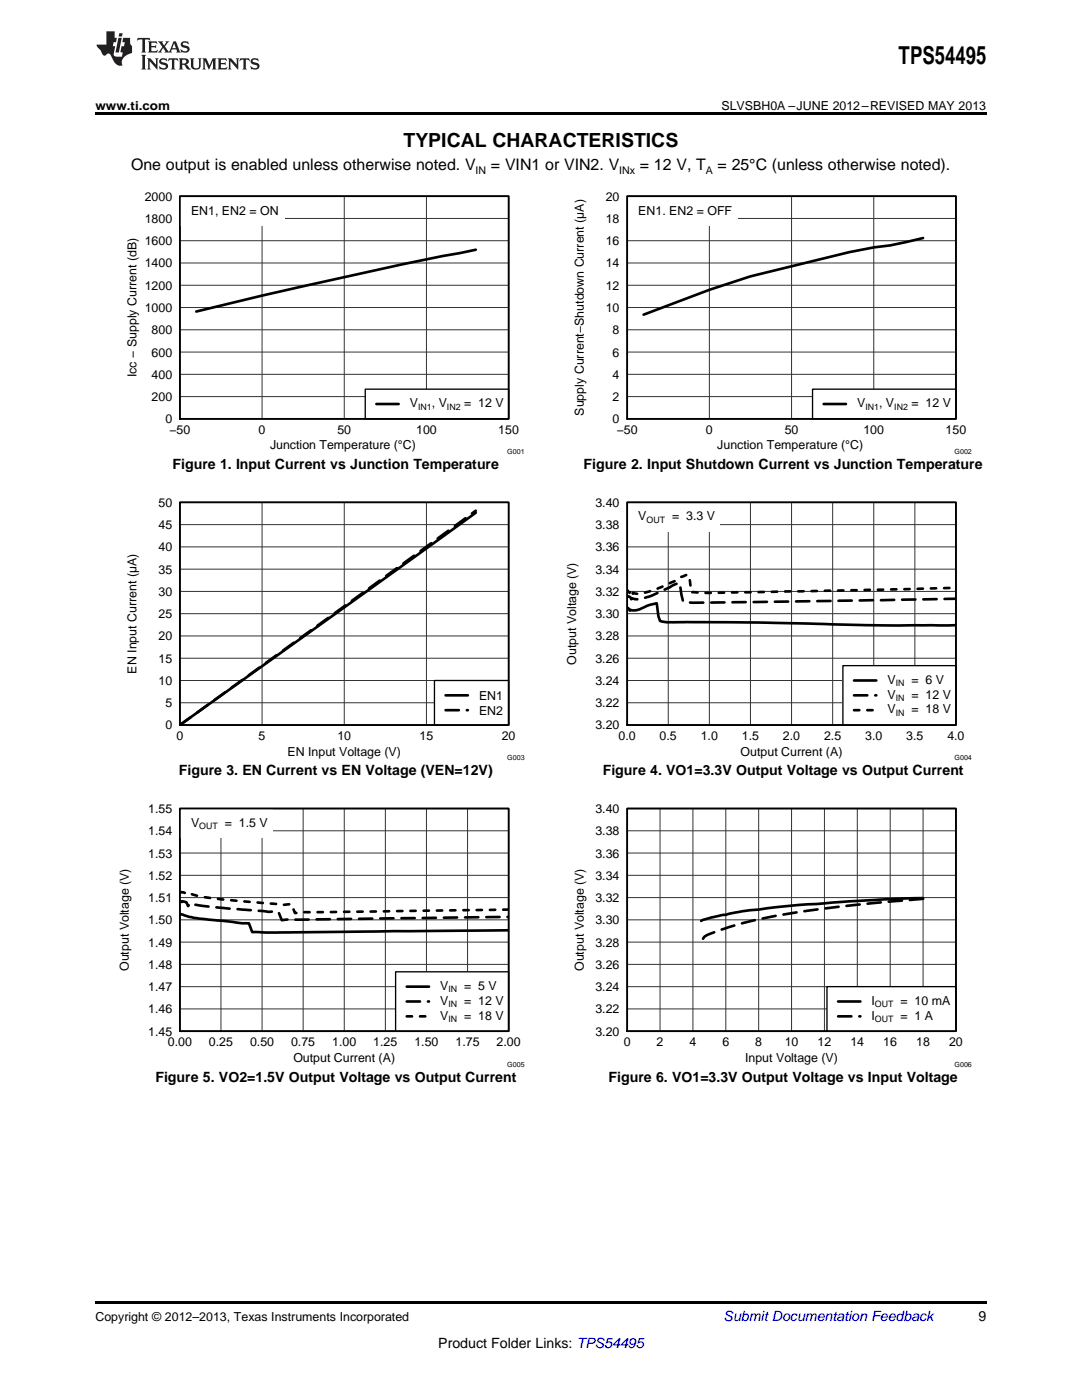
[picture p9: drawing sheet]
<svg xmlns="http://www.w3.org/2000/svg" width="216mm" height="279mm" viewBox="0 0 216 279" stroke-linecap="round" stroke-linejoin="round" font-family="sans-serif">
<path d="M19 259.7h177.8v.5h-177.8z" fill="#000"/>
<g fill="#fff">
<path d="M66.9 217.6h.3v.7h-.3z"/>
<path d="M156.1 217.6h.4v.7h-.4z"/>
</g>
<path d="M35.9 161.4h65.6v44.4h-65.6z" fill="none" stroke="#000" stroke-width=".26"/>
<g fill="none" stroke="#333" stroke-width=".2">
<path d="M35.9 161.4h65.6v44.4h-65.6zM35.9 179.1h65.6M35.9 174.7h65.6M35.9 170.2h65.6M35.9 165.8h65.6M44.1 161.4v44.4M52.3 161.4v44.4M60.5 161.4v44.4M68.7 161.4v44.4M76.9 161.4v44.4M85.1 161.4v44.4M93.3 161.4v44.4"/>
<path d="M35.9 196.9h65.6M35.9 192.5h65.6M35.9 188h65.6M35.9 183.6h65.6M35.9 201.4h65.6"/>
</g>
<path d="M35.9 182.3l.2 .2a29.3 29.3 0 0 0 8.3 1.3l4 .5h1.3l.6 1.7 4.6 .1 46.6-.4" fill="none" stroke="#000" stroke-width=".53"/>
<path d="M35.9 180l.6-.1 .7 .2 .3 .7 .4-.5a105.6 105.6 0 0 0 13.7 1.5l2 .2 1.3-.1 .7 .1 .6 1.6 1.3-.1 44-.5" fill="none" stroke="#000" stroke-width=".53" stroke-dasharray="2.6 1.6"/>
<path d="M35.9 178.1l1.3 .1 .7 .4 .3-.2a71 71 0 0 0 12.8 1.7l3.9 .3a7.5 7.5 0 0 0 3.3 .1l.7 1.7 1.9-.2 40.7-.5" fill="none" stroke="#000" stroke-width=".53" stroke-dasharray="1.1 1.6"/>
<path d="M78.9 193.9h22.6v11.9h-22.6z" fill="#fff"/>
<path d="M78.9 193.9h22.6v11.9h-22.6z" fill="none" stroke="#000" stroke-width=".26"/>
<path d="M81.2 196.9h4.4" fill="none" stroke="#000" stroke-width=".53"/>
<path d="M81.2 199.9h4.4" fill="none" stroke="#000" stroke-width=".53" stroke-dasharray="2.6 1.6"/>
<path d="M81.2 202.8h4.4" fill="none" stroke="#000" stroke-width=".53" stroke-dasharray="1.1 1.6"/>
<path d="M35.9 161.4h18.5v5.9h-18.5z" fill="#fff"/>
<path d="M35.9 161.4h65.6v44.4h-65.6z" fill="none" stroke="#000" stroke-width=".35"/>
<path d="M125.1 161.4h65.6v44.4h-65.6z" fill="none" stroke="#000" stroke-width=".26"/>
<g fill="none" stroke="#333" stroke-width=".2">
<path d="M125.1 161.4h65.6v44.4h-65.6zM125.1 179.1h65.6M125.1 174.7h65.6M125.1 170.2h65.6M125.1 165.8h65.6M131.7 161.4v44.4M138.3 161.4v44.4M144.8 161.4v44.4M151.4 161.4v44.4M157.9 161.4v44.4M164.5 161.4v44.4M171.1 161.4v44.4"/>
<path d="M177.6 161.4v44.4M184.2 161.4v44.4M125.1 196.9h65.6M125.1 192.5h65.6M125.1 188h65.6M125.1 183.6h65.6M125.1 201.4h65.6"/>
</g>
<path d="M184.2 179.2a368.7 368.7 0 0 0-36.4 2.7l-5.9 1.2-2 .7" fill="none" stroke="#000" stroke-width=".53"/>
<path d="M184.2 179.4a264.8 264.8 0 0 0-32.8 4.1l-5.9 1.5-4 1.4a2.36 2.36 0 0 0-1.6 1.8" fill="none" stroke="#000" stroke-width=".53" stroke-dasharray="2.6 1.6"/>
<path d="M165 196.9h25.7v8.9h-25.7z" fill="#fff"/>
<path d="M165 196.9h25.7v8.9h-25.7z" fill="none" stroke="#000" stroke-width=".26"/>
<path d="M167.2 199.9h4.5" fill="none" stroke="#000" stroke-width=".53"/>
<path d="M167.2 202.8h4.5" fill="none" stroke="#000" stroke-width=".53" stroke-dasharray="2.6 1.6"/>
<path d="M125.1 161.4h65.6v44.4h-65.6z" fill="none" stroke="#000" stroke-width=".35"/>
<g fill="#fff">
<path d="M66.9 156.5h.3v.7h-.3z"/>
<path d="M156.1 156.5h.4v.7h-.4z"/>
</g>
<path d="M35.9 100.3h65.6v44.4h-65.6z" fill="none" stroke="#000" stroke-width=".26"/>
<g fill="none" stroke="#333" stroke-width=".2">
<path d="M35.9 100.3h65.6v44.4h-65.6zM35.9 118h65.6M35.9 113.6h65.6M35.9 109.1h65.6M35.9 104.7h65.6M52.3 100.3v44.4M68.7 100.3v44.4M85.1 100.3v44.4M35.9 135.8h65.6M35.9 131.4h65.6M35.9 126.9h65.6M35.9 122.5h65.6"/>
<path d="M35.9 140.3h65.6"/>
</g>
<path d="M94.9 102.3l-59 42.4" fill="none" stroke="#000" stroke-width=".53"/>
<path d="M35.9 144.7l59-42.8" fill="none" stroke="#000" stroke-width=".53" stroke-dasharray="2.6 1.6"/>
<path d="M86.7 135.8h14.8v8.9h-14.8z" fill="#fff"/>
<path d="M125.1 100.3h65.6v44.4h-65.6zM86.7 135.8h14.8v8.9h-14.8z" fill="none" stroke="#000" stroke-width=".26"/>
<path d="M88.9 138.8h4.5M125.1 121.2l.4 .3 .1 .4 .2-.2 .3 .1a5.7 5.7 0 0 0 3.3-1l1.6-.4 .4 2.6 .3 .9a23.6 23.6 0 0 0 5.6 .3l22.3 .2a594.8 594.8 0 0 0 31.1 .4" fill="none" stroke="#000" stroke-width=".53"/>
<path d="M125.1 119l.5 .1 .4 .5 .1-.2a4.6 4.6 0 0 0 3.3-.3l4.9-2.3 1.3-.5 .7 3.7 2 .3 52.4-.8M88.9 141.7h4.5" fill="none" stroke="#000" stroke-width=".53" stroke-dasharray="2.6 1.6"/>
<path d="M35.9 100.3h65.6v44.4h-65.6z" fill="none" stroke="#000" stroke-width=".35"/>
<g fill="none" stroke="#333" stroke-width=".2">
<path d="M125.1 100.3h65.6v44.4h-65.6zM125.1 118h65.6M125.1 113.6h65.6M125.1 109.1h65.6M125.1 104.7h65.6M133.3 100.3v44.4M141.5 100.3v44.4M149.7 100.3v44.4M157.9 100.3v44.4M166.1 100.3v44.4M174.3 100.3v44.4M182.5 100.3v44.4"/>
<path d="M125.1 135.8h65.6M125.1 131.4h65.6M125.1 126.9h65.6M125.1 122.5h65.6M125.1 140.3h65.6"/>
</g>
<path d="M125.1 117.8l.1 .2 .1-.1 .3 .4 .2-.3 .2 .1 .1 .8 .2-.6a6.1 6.1 0 0 0 4.1-.5l4.3-1.8a6.4 6.4 0 0 1 2.6-1.4l.3 .8 .3 2.8 3.6 .1 8.2-.1 41-.9" fill="none" stroke="#000" stroke-width=".53" stroke-dasharray="1.1 1.6"/>
<path d="M168.2 132.8h22.5v11.9h-22.5z" fill="#fff"/>
<path d="M168.2 132.8h22.5v11.9h-22.5z" fill="none" stroke="#000" stroke-width=".26"/>
<path d="M170.4 135.8h4.5" fill="none" stroke="#000" stroke-width=".53"/>
<path d="M170.4 138.8h4.5" fill="none" stroke="#000" stroke-width=".53" stroke-dasharray="2.6 1.6"/>
<path d="M170.4 141.7h4.5" fill="none" stroke="#000" stroke-width=".53" stroke-dasharray="1.1 1.6"/>
<path d="M125.1 100.3h18.6v5.9h-18.6z" fill="#fff"/>
<path d="M125.1 100.3h65.6v44.4h-65.6z" fill="none" stroke="#000" stroke-width=".35"/>
<g fill="#fff">
<path d="M66.9 95.4h.3v.7h-.3z"/>
<path d="M156.1 95.4h.4v.7h-.4z"/>
</g>
<path d="M35.9 39.2h65.6v44.4h-65.6z" fill="none" stroke="#000" stroke-width=".26"/>
<g fill="none" stroke="#333" stroke-width=".2">
<path d="M35.9 39.2h65.6v44.4h-65.6zM52.3 39.2v44.4M68.7 39.2v44.4M85.1 39.2v44.4M35.9 56.9h65.6M35.9 52.5h65.6M35.9 48h65.6M35.9 43.6h65.6M35.9 79.1h65.6M35.9 74.7h65.6M35.9 70.3h65.6M35.9 65.8h65.6"/>
<path d="M35.9 61.4h65.6"/>
</g>
<path d="M94.9 49.8a982.8 982.8 0 0 0-55.7 12.4" fill="none" stroke="#000" stroke-width=".53"/>
<path d="M72.9 77.7h28.6v5.9h-28.6z" fill="#fff"/>
<path d="M72.9 77.7h28.6v5.9h-28.6z" fill="none" stroke="#000" stroke-width=".26"/>
<path d="M75.1 80.6h4.4" fill="none" stroke="#000" stroke-width=".53"/>
<path d="M35.9 39.2h20.8v5.9h-20.8z" fill="#fff"/>
<path d="M35.9 39.2h65.6v44.4h-65.6z" fill="none" stroke="#000" stroke-width=".35"/>
<path d="M125.1 39.2h65.6v44.4h-65.6z" fill="none" stroke="#000" stroke-width=".26"/>
<g fill="none" stroke="#333" stroke-width=".2">
<path d="M125.1 39.2h65.6v44.4h-65.6zM141.5 39.2v44.4M157.9 39.2v44.4M174.3 39.2v44.4M125.1 56.9h65.6M125.1 52.5h65.6M125.1 48h65.6M125.1 43.6h65.6M125.1 79.1h65.6M125.1 74.7h65.6M125.1 70.3h65.6M125.1 65.8h65.6"/>
<path d="M125.1 61.4h65.6"/>
</g>
<path d="M184.2 47.5l-6.6 1.5-3.3 .4-4.9 .9-19.7 4.9-8.2 2.6-13.1 5" fill="none" stroke="#000" stroke-width=".53"/>
<path d="M162.1 77.7h28.6v5.9h-28.6z" fill="#fff"/>
<path d="M162.1 77.7h28.6v5.9h-28.6z" fill="none" stroke="#000" stroke-width=".26"/>
<path d="M164.4 80.6h4.4" fill="none" stroke="#000" stroke-width=".53"/>
<path d="M125.1 39.2h22.1v5.9h-22.1z" fill="#fff"/>
<path d="M125.1 39.2h65.6v44.4h-65.6z" fill="none" stroke="#000" stroke-width=".35"/>
<path d="M19 22.5h177.8v.5h-177.8z" fill="#000"/>
<g fill="#231f20">
<path d="M27.5 7.6l-.1 .5 .4-.2h.6v.1v2.1l-.2 .4h1l-.3-.4v-2.1l.1-.1h.5l.5 .2-.2-.5zM29.5 8.3l.2 .3v1.5l-.2 .4h1.8l.2-.6a1.04 1.04 0 0 1-1.3 .2v-.7h.6l.3 .2v-.6l-.3 .2h-.6v-.6l.8-.1 .4 .3-.2-.5zM31.5 8.3l.9 1.1-.9 1.1h.8l-.2-.2 .5-.7 .4 .7-.2 .2h1.5l-.1-.2 .1-.4h.9l.1 .4-.2 .2h1l-.3-.3-.7-1.9h-.5l-.9 2-.8-1 .9-1h-.8l.1 .3-.3 .5-.4-.6 .2-.2zM34.7 8.6l.4 1h-.7zM36.3 8.4a.63 .63 0 0 0-.2 .7 .63 .63 0 0 0 .6 .4l.6 .2 .1 .2a.75 .75 0 0 1-.7 .4 .75 .75 0 0 1-.6-.5l.1 .7 .1-.1a1.11 1.11 0 0 0 1.5-.6 1.13 1.13 0 0 0-1.2-.8l-.1-.4a1.04 1.04 0 0 1 1.2 .2l-.2-.5-.1 .1-.5-.2zM28.2 10.9l.2 .4v2.2l-.2 .4h1l-.3-.4v-2.2l.3-.4zM29.3 11.6l.3 .4v1.5l-.3 .4h.8l-.2-.4v-1.3l1.5 1.7v-1.9l.2-.4h-.7l.2 .4v.9l-1.1-1.3zM32 11.8a.62 .62 0 0 0-.2 .7 .62 .62 0 0 0 .6 .4l.6 .1 .1 .3a.76 .76 0 0 1-.7 .3 .76 .76 0 0 1-.6-.4l.1 .7 .1-.1a1.11 1.11 0 0 0 1.5-.6 1.13 1.13 0 0 0-1.2-.8l-.1-.4a1.04 1.04 0 0 1 1.2 .2l-.2-.6-.1 .1-.5-.1zM33.7 11.6l-.2 .6a.61 .61 0 0 1 .8-.3v1.6l-.2 .4h.9l-.2-.4v-1.6a.63 .63 0 0 1 .8 .3l-.2-.6zM35.6 11.6l.3 .4v1.5l-.3 .4h1l-.2-.2v-.8l.5 .2a.76 .76 0 0 0 1.2 .7l-1-1a.58 .58 0 0 0 .6-.5 .58 .58 0 0 0-.5-.6zM36.4 11.9h.1a.45 .45 0 0 1 .5 .1 .45 .45 0 0 1 .1 .5l-.7 .2zM37.9 11.6l.2 .2a2.17 2.17 0 0 0 .3 1.9 .99 .99 0 0 0 1.6-.6v-1.1l.2-.4h-.7l.2 .2a1.92 1.92 0 0 1-.2 1.8 .6 .6 0 0 1-.9-.5v-1.1l.2-.4zM40.4 11.6l.2 .4v1.5l-.2 .4h.7l-.2-.4v-1.4l.8 1.8 .8-1.8v1.4l-.2 .4h.9l-.2-.4v-1.5l.2-.4h-.8l-.6 1.5-.6-1.5zM43.4 11.6l.2 .4v1.5l-.2 .4h1.8l.2-.6a1.04 1.04 0 0 1-1.3 .1v-.6h.5l.4 .2v-.6l-.4 .2h-.5v-.7h.8l.3 .3-.1-.6zM45.5 11.6l.2 .4v1.5l-.2 .4h.7l-.2-.4v-1.3l1.5 1.7v-1.9l.2-.4h-.7l.2 .4v.9l-1.1-1.3zM47.9 11.6l-.1 .6a.61 .61 0 0 1 .8-.3v1.6l-.3 .4h1l-.3-.4 .1-1.6a.63 .63 0 0 1 .7 .3l-.1-.6zM50.2 11.8a.62 .62 0 0 0-.2 .7 .62 .62 0 0 0 .6 .4l.6 .1 .2 .3a.76 .76 0 0 1-.8 .3 .76 .76 0 0 1-.6-.4l.1 .7 .2-.1a1.11 1.11 0 0 0 1.5-.6 1.13 1.13 0 0 0-1.3-.8l-.1-.4a1.04 1.04 0 0 1 1.2 .2l-.1-.6-.2 .1-.5-.1z"/>
<path d="M21.2 6.3v2.6h-1.9l.1 .4 .7 .9a.91 .91 0 0 0 1 .8 .56 .56 0 0 1 .5-.3 .56 .56 0 0 1 .5 .3l.4 .8a1.53 1.53 0 0 0 1.9 1.2 1.54 1.54 0 0 1 1-2.1l.9-.3v-1.4a1.52 1.52 0 0 1-.3-1.6h-1.4l-.2 .8h.5l-.2 .8h-.4l-.2 1v.2l.4 .1-.2 .8a1.93 1.93 0 0 1-1.6-.3l.3-1.8h-.5l.2-.8h.4l.2-.8h-.4v-1.3zM23.6 7.6l-.6 2.9h.7l.6-2.9zM23.8 6.6l-.1 .7h.6l.2-.7z"/>
</g>
<text font-size="4.9" x="179.3" y="12.8">TPS54495</text>
<text font-size="3.9" x="80.5" y="29.3">TYPICAL CHARACTERISTICS</text>
<g font-size="3.2">
<text x="26.1" y="34">One output is enabled unless otherwise noted. V</text>
<text x="98" y="34">= VIN1 or VIN2. V</text>
<text x="127.7" y="34">= 12 V, T</text>
<text x="143.2" y="34">= 25°C (unless otherwise noted).</text>
</g>
<g font-size="2.8">
<text x="34.4" y="93.7">Figure 1. Input Current vs Junction Temperature</text>
<text x="116.5" y="93.7">Figure 2. Input Shutdown Current vs Junction Temperature</text>
<text x="35.7" y="154.8">Figure 3. EN Current vs EN Voltage (VEN=12V)</text>
<text x="120.3" y="154.8">Figure 4. VO1=3.3V Output Voltage vs Output Current</text>
<text x="31" y="215.9">Figure 5. VO2=1.5V Output Voltage vs Output Current</text>
<text x="121.4" y="215.9">Figure 6. VO1=3.3V Output Voltage vs Input Voltage</text>
<text x="195.3" y="263.6">9</text>
<text x="87.5" y="269">Product Folder Links: TPS54495</text>
</g>
<text font-size="2.8" fill="#0000c8" x="144.4" y="263.6">Submit Documentation Feedback</text>
<g font-size="2.5">
<text x="19" y="21.9">www.ti.com</text>
<text x="144" y="21.9">SLVSBH0A –JUNE 2012–REVISED MAY 2013</text>
<text x="28.9" y="40">2000</text>
<text x="120.9" y="40">20</text>
<text x="28.9" y="44.5">1800</text>
<text x="38.1" y="43">EN1, EN2 = ON</text>
<text x="120.9" y="44.5">18</text>
<text x="127.4" y="43">EN1. EN2 = OFF</text>
<text x="28.9" y="53.4">1400</text>
<text x="28.9" y="48.9">1600</text>
<text x="120.9" y="53.4">14</text>
<text x="120.9" y="48.9">16</text>
<text x="28.9" y="57.8">1200</text>
<text x="120.9" y="57.8">12</text>
<text x="28.9" y="62.3">1000</text>
<text x="120.9" y="62.3">10</text>
<text x="30.2" y="71.1">600</text>
<text x="30.2" y="66.7">800</text>
<text x="122.2" y="71.1">6</text>
<text x="122.2" y="66.7">8</text>
<text x="27.3" y="75.3" transform="rotate(-90 27.3 75.3)">Icc − Supply Current (dB)</text>
<text x="30.2" y="75.6">400</text>
<text x="122.2" y="75.6">4</text>
<text x="30.2" y="80">200</text>
<text x="81.8" y="81.3">V</text>
<text x="86.2" y="81.3">, V</text>
<text x="92.6" y="81.3">= 12 V</text>
<text x="116.5" y="83" transform="rotate(-90 116.5 83)">Supply Current−Shutdown Current (µA)</text>
<text x="122.2" y="80">2</text>
<text x="171" y="81.3">V</text>
<text x="175.4" y="81.3">, V</text>
<text x="181.9" y="81.3">= 12 V</text>
<text x="33" y="84.5">0</text>
<text x="33.8" y="86.6">−50</text>
<text x="51.6" y="86.6">0</text>
<text x="53.9" y="89.7">Junction Temperature (°C)</text>
<text x="67.3" y="86.6">50</text>
<text x="83" y="86.6">100</text>
<text x="99.4" y="86.6">150</text>
<text x="122.2" y="84.5">0</text>
<text x="123.1" y="86.6">−50</text>
<text x="140.9" y="86.6">0</text>
<text x="143.1" y="89.7">Junction Temperature (°C)</text>
<text x="156.6" y="86.6">50</text>
<text x="172.3" y="86.6">100</text>
<text x="188.7" y="86.6">150</text>
<text x="31.6" y="101.1">50</text>
<text x="118.8" y="101.1">3.40</text>
<text x="31.6" y="105.6">45</text>
<text x="118.8" y="105.6">3.38</text>
<text x="127.4" y="103.9">V</text>
<text x="134.1" y="103.9">= 3.3 V</text>
<text x="31.6" y="110">40</text>
<text x="118.8" y="110">3.36</text>
<text x="31.6" y="118.9">30</text>
<text x="31.6" y="114.5">35</text>
<text x="118.8" y="118.9">3.32</text>
<text x="118.8" y="114.5">3.34</text>
<text x="31.6" y="123.4">25</text>
<text x="118.8" y="123.4">3.30</text>
<text x="31.6" y="127.8">20</text>
<text x="118.8" y="127.8">3.28</text>
<text x="27.3" y="134.4" transform="rotate(-90 27.3 134.4)">EN Input Current (µA)</text>
<text x="31.6" y="136.7">10</text>
<text x="31.6" y="132.2">15</text>
<text x="115" y="132.7" transform="rotate(-90 115 132.7)">Output Voltage (V)</text>
<text x="118.8" y="136.7">3.24</text>
<text x="118.8" y="132.2">3.26</text>
<text x="177.1" y="136.5">V</text>
<text x="181.9" y="136.5">= 6 V</text>
<text x="33" y="141.1">5</text>
<text x="95.6" y="139.7">EN1</text>
<text x="95.6" y="142.6">EN2</text>
<text x="118.8" y="141.1">3.22</text>
<text x="177.1" y="139.4">V</text>
<text x="177.1" y="142.4">V</text>
<text x="181.9" y="139.4">= 12 V</text>
<text x="181.9" y="142.4">= 18 V</text>
<text x="33" y="145.6">0</text>
<text x="35.2" y="147.7">0</text>
<text x="51.6" y="147.7">5</text>
<text x="67.3" y="147.7">10</text>
<text x="83.7" y="147.7">15</text>
<text x="100.1" y="147.7">20</text>
<text x="118.8" y="145.6">3.20</text>
<text x="123.4" y="147.7">0.0</text>
<text x="131.6" y="147.7">0.5</text>
<text x="139.8" y="147.7">1.0</text>
<text x="148" y="147.7">1.5</text>
<text x="156.2" y="147.7">2.0</text>
<text x="164.4" y="147.7">2.5</text>
<text x="172.6" y="147.7">3.0</text>
<text x="180.8" y="147.7">3.5</text>
<text x="189" y="147.7">4.0</text>
<text x="57.4" y="150.8">EN Input Voltage (V)</text>
<text x="147.8" y="150.8">Output Current (A)</text>
<text x="29.6" y="166.7">1.54</text>
<text x="29.6" y="162.2">1.55</text>
<text x="38.1" y="165">V</text>
<text x="44.9" y="165">= 1.5 V</text>
<text x="118.8" y="166.7">3.38</text>
<text x="118.8" y="162.2">3.40</text>
<text x="29.6" y="171.1">1.53</text>
<text x="118.8" y="171.1">3.36</text>
<text x="29.6" y="175.6">1.52</text>
<text x="118.8" y="175.6">3.34</text>
<text x="29.6" y="184.5">1.50</text>
<text x="29.6" y="180">1.51</text>
<text x="118.8" y="184.5">3.30</text>
<text x="118.8" y="180">3.32</text>
<text x="29.6" y="188.9">1.49</text>
<text x="118.8" y="188.9">3.28</text>
<text x="25.7" y="193.8" transform="rotate(-90 25.7 193.8)">Output Voltage (V)</text>
<text x="29.6" y="197.8">1.47</text>
<text x="29.6" y="193.4">1.48</text>
<text x="87.8" y="197.6">V</text>
<text x="92.6" y="197.6">= 5 V</text>
<text x="116.5" y="193.8" transform="rotate(-90 116.5 193.8)">Output Voltage (V)</text>
<text x="118.8" y="197.8">3.24</text>
<text x="118.8" y="193.4">3.26</text>
<text x="29.6" y="202.2">1.46</text>
<text x="87.8" y="200.5">V</text>
<text x="87.8" y="203.5">V</text>
<text x="92.6" y="200.5">= 12 V</text>
<text x="92.6" y="203.5">= 18 V</text>
<text x="118.8" y="202.2">3.22</text>
<text x="173.9" y="200.5">I</text>
<text x="173.9" y="203.5">I</text>
<text x="179.7" y="200.5">= 10 mA</text>
<text x="179.7" y="203.5">= 1 A</text>
<text x="29.6" y="206.7">1.45</text>
<text x="33.5" y="208.8">0.00</text>
<text x="41.7" y="208.8">0.25</text>
<text x="49.9" y="208.8">0.50</text>
<text x="58.1" y="208.8">0.75</text>
<text x="66.3" y="208.8">1.00</text>
<text x="74.5" y="208.8">1.25</text>
<text x="82.7" y="208.8">1.50</text>
<text x="90.9" y="208.8">1.75</text>
<text x="99.1" y="208.8">2.00</text>
<text x="118.8" y="206.7">3.20</text>
<text x="124.5" y="208.8">0</text>
<text x="131" y="208.8">2</text>
<text x="137.6" y="208.8">4</text>
<text x="144.1" y="208.8">6</text>
<text x="150.7" y="208.8">8</text>
<text x="156.6" y="208.8">10</text>
<text x="163.1" y="208.8">12</text>
<text x="169.7" y="208.8">14</text>
<text x="176.3" y="208.8">16</text>
<text x="182.8" y="208.8">18</text>
<text x="189.4" y="208.8">20</text>
<text x="58.5" y="211.9">Output Current (A)</text>
<text x="148.7" y="211.9">Input Voltage (V)</text>
<text x="19" y="263.6">Copyright © 2012–2013, Texas Instruments Incorporated</text>
</g>
<g font-size="2.1">
<text x="94.9" y="34.6">IN</text>
<text x="123.5" y="34.6">INx</text>
<text x="140.8" y="34.6">A</text>
</g>
<g font-size="1.8">
<text x="83.4" y="81.7">IN1</text>
<text x="89.2" y="81.7">IN2</text>
<text x="172.7" y="81.7">IN1</text>
<text x="178.4" y="81.7">IN2</text>
<text x="129" y="104.3">OUT</text>
<text x="178.7" y="136.9">IN</text>
<text x="178.7" y="139.9">IN</text>
<text x="178.7" y="142.8">IN</text>
<text x="39.8" y="165.4">OUT</text>
<text x="89.5" y="198">IN</text>
<text x="89.5" y="201">IN</text>
<text x="89.5" y="203.9">IN</text>
<text x="174.6" y="201">OUT</text>
<text x="174.6" y="203.9">OUT</text>
</g>
<g font-size="1.4">
<text x="101.2" y="90.6">G001</text>
<text x="190.5" y="90.6">G002</text>
<text x="101.2" y="151.7">G003</text>
<text x="190.5" y="151.7">G004</text>
<text x="101.2" y="212.8">G005</text>
<text x="190.5" y="212.8">G006</text>
</g>
</svg>
